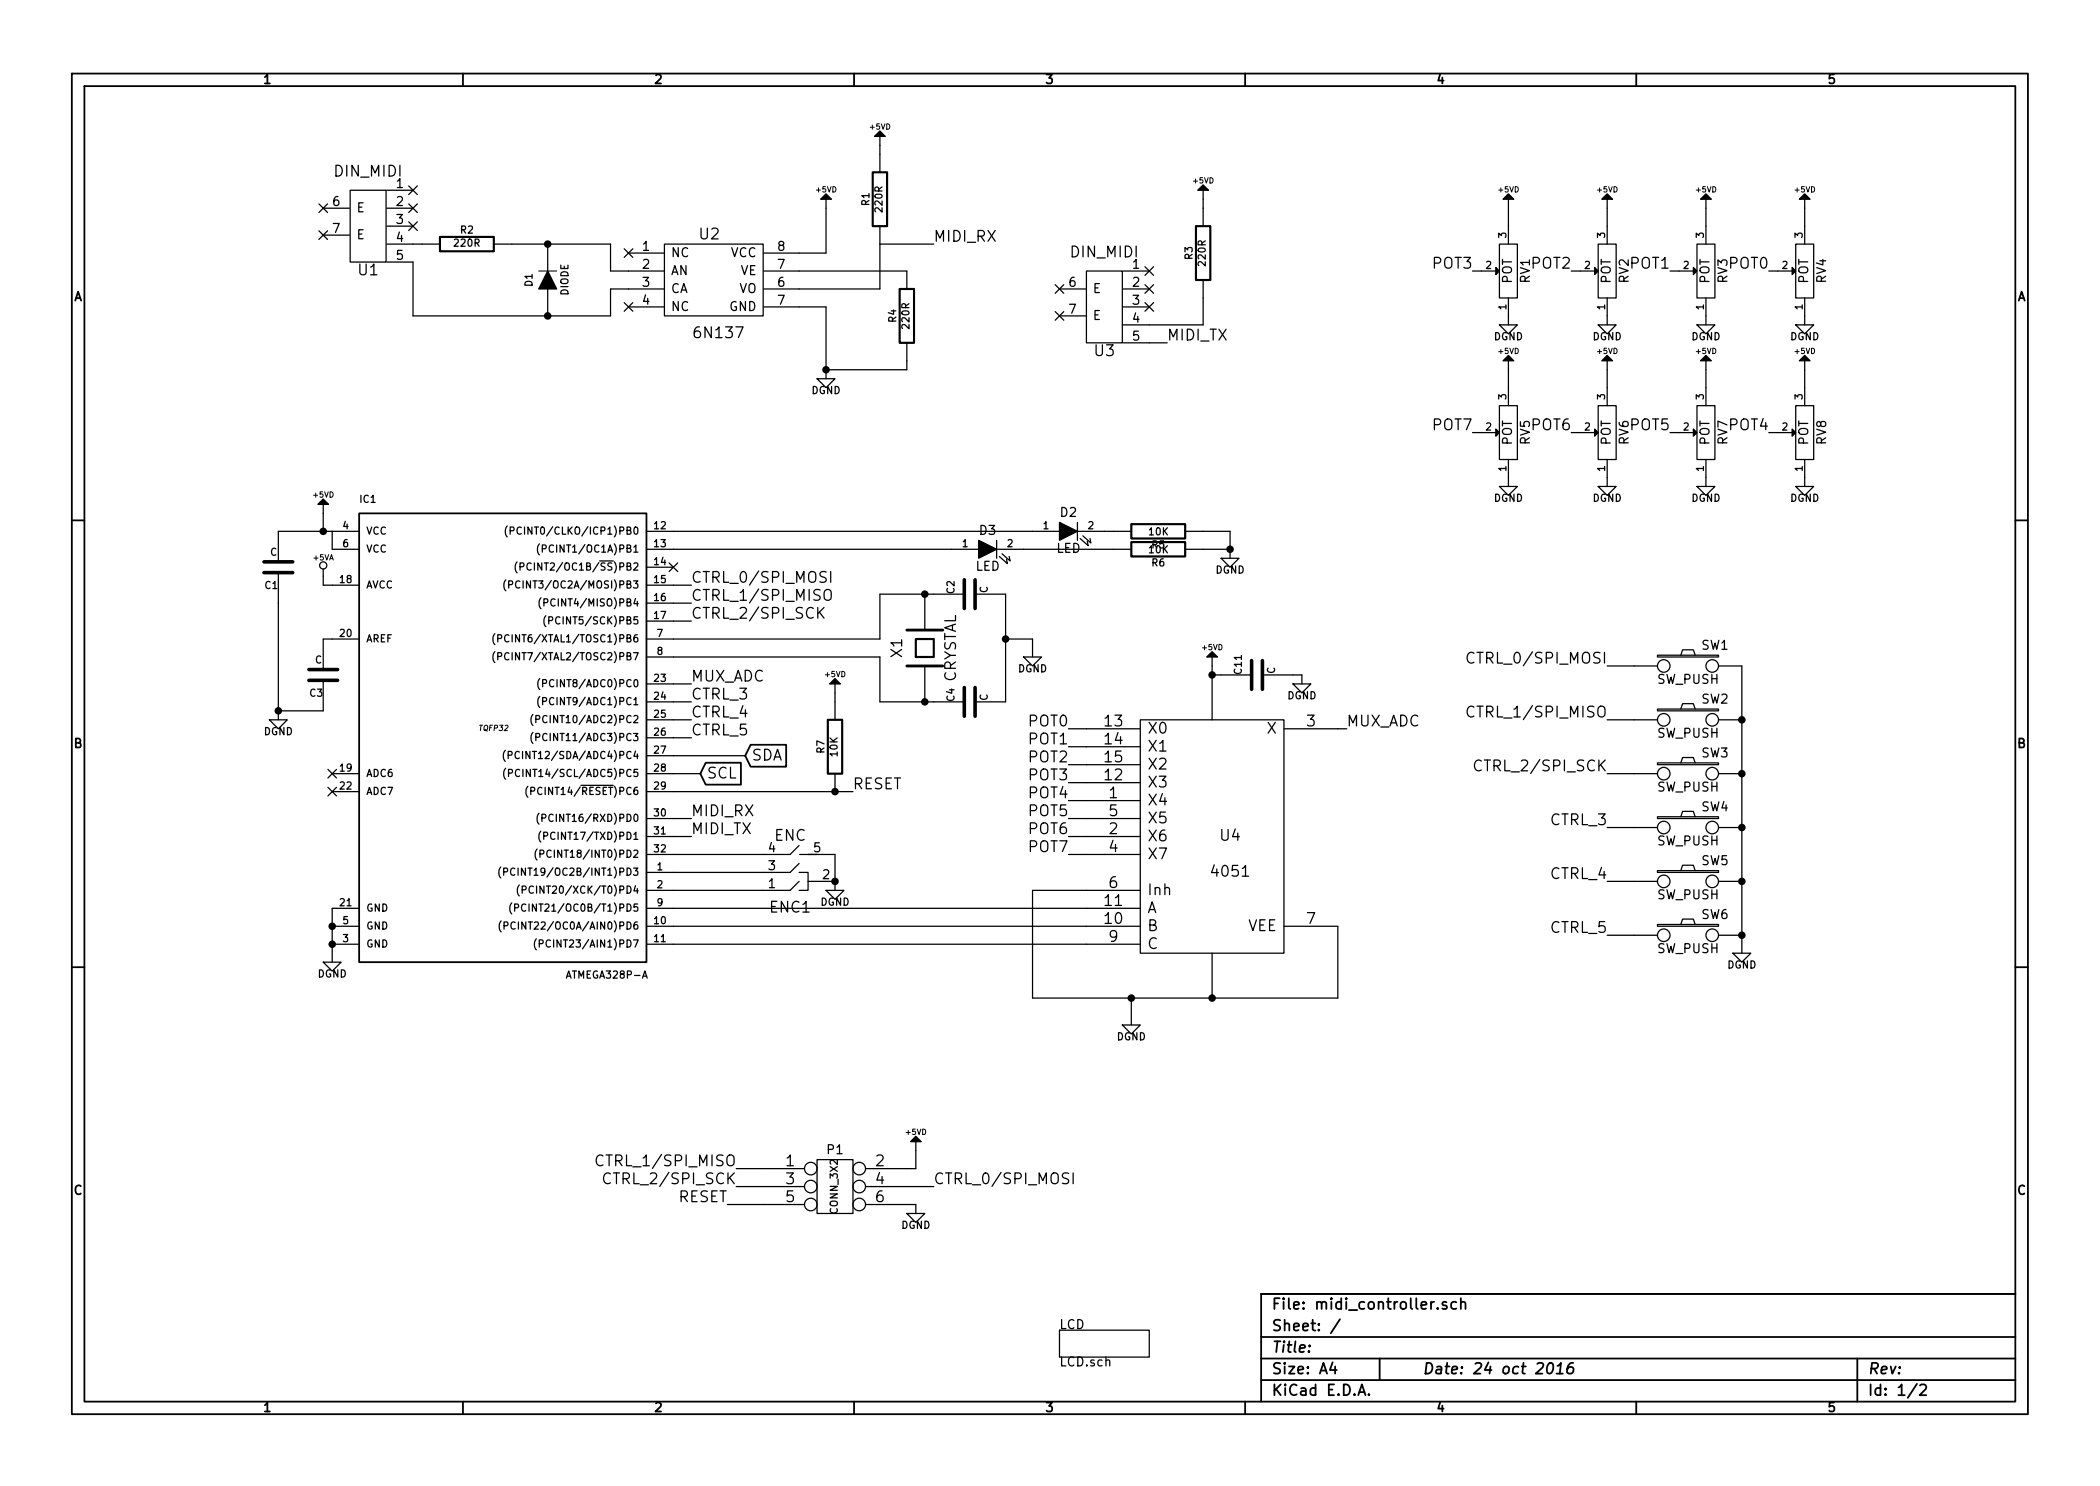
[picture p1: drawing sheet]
<svg xmlns="http://www.w3.org/2000/svg" width="297mm" height="210mm" viewBox="0 0 297 210" stroke-linecap="round" stroke-linejoin="round" font-family="sans-serif">
<g fill="none" stroke="#000" stroke-width=".25">
<path d="M10.2 10.4h276.6v189.7h-276.6zM11.9 12.2h273.2v186.1h-273.2zM65.5 10.4v1.8M120.8 10.4v1.8M176.1 10.4v1.8M231.4 10.4v1.8M10.2 73.6h1.7M50.8 72.6h40.6v63.5h-40.6zM285.1 73.6h1.7M99.8 107.9h5v3.1h-5l-.7-1.5zM106.2 105.4h5v3.1h-5l-.8-1.6zM10.2 136.8h1.7"/>
<path d="M285.1 136.8h1.7M65.5 198.3v1.8M120.8 198.3v1.8M176.1 198.3v1.8M178.4 189.2h106.7M178.4 195.3h106.7M178.4 192.2h106.7M185.2 190.4h.1l-.1 .1v-.1v.1M188.5 192.8l-.4 1h1M188.8 193.3v1.1M189.5 186.7l-1.3 1.9M192.1 197.4l.5-1.5 .5 1.5"/>
<path d="M192.3 197h.7M193.6 197.3h.1l-.1 .1-.1-.1h.1v.1M195.1 192.2v3.1M202.8 184.2l-.2 .1-.2 .2M203.4 185.1v.1l-.1-.1h.1v.1M204.6 184.3l-.4-.1-.2 .2 .1 .2 .5 .2 .1 .1-.1 .2-.1 .1-.5-.1M206 184.3a.48 .48 0 0 0-.7 0v.6a.48 .48 0 0 0 .7 .2M206.6 184.3a.38 .38 0 0 1 .7 .1v.8M206.6 183.7v1.5M219.1 192.9a.34 .34 0 0 1 .6 .2 .87 .87 0 0 1-.6 1.3l-.2-.1a1.13 1.13 0 0 1 .2-1.4zM220.2 194.4h.9M220.3 193.3l.5-.5-.2 1.6"/>
<path d="M222.5 192.8a.72 .72 0 0 0-.8 .7v.7a.52 .52 0 0 0 .8-.1v-.5a.49 .49 0 0 0-.8 .1M231.4 198.3v1.8M262.7 192.2v6.1M271.1 195.8l-1.3 2M271.6 196l.2-.1h.4l.2 .1 .1 .3-.1 .2-.9 .9h1M285.1 183.1h-106.7v15.2"/>
</g>
<g fill="none" stroke="#000" stroke-width=".18">
<path d="M124.5 19.3v5.1M45.1 32.7l1.2 1.2M45.1 28.8l1.2 1.3M45.7 29.5h3.7M45.7 33.3h3.7M46.3 32.7l-1.2 1.2M46.3 28.8l-1.2 1.3M49.5 26.9h5.1v10.2h-5.1zM54.7 37.1h3.7v7.6h28v-3.8h7.5M54.7 34.5h7.5M54.7 26.9h3.7M54.7 29.5h3.7"/>
<path d="M54.7 32h3.7M57.8 26.3l1.2 1.2M57.8 28.8l1.2 1.3M57.8 31.4l1.2 1.2M59 26.3l-1.2 1.2M59 28.8l-1.2 1.3M59 31.4l-1.2 1.2M69.8 34.5h16.6v3.8h7.5M77.5 34.5v3.8M88.3 35.2l1.2 1.2M88.9 35.8h5M89.5 35.2l-1.2 1.2"/>
<path d="M94 34.5h13.9v10.2h-13.9zM108 38.3h20.3v2.6M116.8 28.2v7.6h-8.8M124.5 32v8.9h-16.5M124.5 34.5h7.6M153.7 38.3h5v10.2h-5zM158.9 38.3h3.7M162 37.7l1.2 1.3M163.2 37.7l-1.2 1.3M170.2 26.9v5.1M170.2 39.6v6.4h-11.3M208.3 38.3h3.3"/>
<path d="M212.1 34.5h2.5v7.7h-2.5zM213.4 28.2v6.3M222.2 38.3h3.4M226.1 34.5h2.5v7.7h-2.5zM227.3 28.2v6.3M236.2 38.3h3.3M240 34.5h2.6v7.7h-2.6zM241.3 28.2v6.3M250.2 38.3h3.3M254 34.5h2.5v7.7h-2.5zM255.3 28.2v6.3M77.5 40.9v3.8"/>
<path d="M88.3 42.8l1.2 1.2M88.9 43.4h5M89.5 42.8l-1.2 1.2M108 43.4h8.8v10.2M115.6 53.6h2.5l-1.3 1.3zM128.3 48.5v3.8h-11.5M149.3 44.1l1.2 1.2M149.3 40.3l1.2 1.2M149.9 40.9h3.7M149.9 44.7h3.7M150.5 44.1l-1.2 1.2M150.5 40.3l-1.2 1.2"/>
<path d="M158.9 43.4h3.7M158.9 40.9h3.7M158.9 48.5h6.2M162 40.3l1.2 1.2M162 42.8l1.2 1.2M163.2 40.3l-1.2 1.2M163.2 42.8l-1.2 1.2M212.1 57.4h2.5v7.6h-2.5zM212.1 46h2.5l-1.2 1.2zM213.4 51v6.4M213.4 42.2v3.8M226.1 57.4h2.5v7.6h-2.5z"/>
<path d="M226.1 46h2.5l-1.3 1.2zM227.3 51v6.4M227.3 42.2v3.8M240 57.4h2.6v7.6h-2.6zM240 46h2.6l-1.3 1.2zM241.3 51v6.4M241.3 42.2v3.8M254 57.4h2.5v7.6h-2.5zM254 46h2.5l-1.2 1.2zM255.3 51v6.4M255.3 42.2v3.8M45.7 71.4v3.8"/>
<path d="M47 75.2v2.5h3.8M50.8 75.2h-11.4v4.3M71.8 74.4a1.2 1.2 0 0 0 0 1.6M72.2 75.1h.4l.1-.2-.1-.3h-.4v1M73.2 79.5a1.2 1.2 0 0 0 0 1.5M73.7 74.7a.4 .4 0 0 0-.5 0 .4 .4 0 0 0-.1 .5 .37 .37 0 0 0 .2 .3 .37 .37 0 0 0 .4 0M75.1 79.8a.4 .4 0 0 0-.5-.1 .4 .4 0 0 0-.1 .5 .37 .37 0 0 0 .2 .4 .37 .37 0 0 0 .4 0M76.3 77a1.2 1.2 0 0 0 0 1.5M76.7 77.6h.5l.1-.1-.1-.3-.5-.1v1M91.4 75.2h58.5M91.4 77.7h47M94.6 79.6l1.3 1.3"/>
<path d="M95.9 79.6l-1.3 1.3M141 76.4v2.6M141 77.7h19M141.4 78.7l1.1 1.1-.1-.7M141.7 78.4l1.2 1-.2-.7M152.4 75.2h7.6M152.4 73.9v2.5M152.8 76.2l1.1 1-.1-.6M153.2 75.8l1.1 1-.1-.6M167.6 75.2h6.4v3.8M167.6 77.7h6.4M172.7 79h2.6l-1.3 1.3z"/>
<path d="M208.3 61.2h3.3M212.1 68.8h2.5l-1.2 1.3zM213.4 65v3.8M222.2 61.2h3.4M226.1 68.8h2.5l-1.3 1.3zM227.3 65v3.8M236.2 61.2h3.3M240 68.8h2.6l-1.3 1.3zM241.3 65v3.8M250.2 61.2h3.3M254 68.8h2.5l-1.2 1.3zM255.3 65v3.8"/>
<path d="M39.4 81v20.8M45.7 80.5v2.3h5.1M45.7 96.3v4.3h-6.3M50.8 90.4h-5.1v4.3M70 89.7a1.2 1.2 0 0 0 0 1.5M70 92.2a1.2 1.2 0 0 0 0 1.5M70.4 90.3h.5l.1-.1-.1-.3-.5-.1v1M70.4 92.9l.5-.1 .1-.1-.1-.3-.5-.1v1.1M71.6 82a1.2 1.2 0 0 0 0 1.6M72 82.7h.4l.1-.2-.1-.3h-.4v1M73.5 82.3a.4 .4 0 0 0-.5 0 .4 .4 0 0 0-.1 .5 .37 .37 0 0 0 .2 .4 .37 .37 0 0 0 .4-.1M73.6 80.2l.4-.1 .1-.1-.1-.3-.4-.1v1.1"/>
<path d="M76.4 96a1.2 1.2 0 0 0 0 1.6M76.4 98.5a1.2 1.2 0 0 0 0 1.6M76.5 84.6a1.2 1.2 0 0 0 0 1.5M76.8 96.7l.4-.1 .1-.1-.1-.3h-.4v1M76.8 99.2h.4l.1-.1-.1-.4h-.4v1M76.9 85.3l.5-.1 .1-.1-.1-.3-.5-.1v1M77.2 87.1a1.2 1.2 0 0 0 0 1.6M77.6 87.8h.5l.1-.2-.1-.3h-.5v1M91.4 82.8h6.4M91.4 93h33.1v6.3h11.9M91.4 99.3h6.4M91.4 96.8h6.4"/>
<path d="M91.4 87.9h6.4M91.4 85.3h6.4M91.4 80.3h3.8M115.9 86.6l.7 .9M116.6 85.9l-.9 .9M116.6 83.6a.5 .5 0 0 1 .6-.2 .5 .5 0 0 1 .4 .5l-.1 .8a.53 .53 0 0 1-.6 .2 .53 .53 0 0 1-.3-.5zM116.9 80.9a.62 .62 0 0 0-.8 .1 .36 .36 0 0 0 .2 .6l.3 .1a.36 .36 0 0 1 .3 .3 .36 .36 0 0 1-.3 .4l-.6-.1M117.5 80.9v1.5M118.1 96.8v5M130.8 84.1v5M130.8 94.2v5.1M136.4 84.1h-11.9v6.3h-33.1"/>
<path d="M137.9 84.1h4.3v15.2h-4.3M142.2 90.4h3.8v2.6M144.8 93h2.5l-1.3 1.2zM171.4 93v8.8M171.4 95.5h5.6M178.6 95.5h5.5v1.3M182.9 96.8h2.5l-1.3 1.2zM208.5 92.5a.63 .63 0 0 0-.8-.1 .63 .63 0 0 0-.2 .8 .6 .6 0 0 0 .3 .6 .6 .6 0 0 0 .7-.1M227.3 94.2h7.1M234.4 92.7h8.7v.3h-8.7zM237.7 92.7l.3-.8h1.5l.3 .8M243.1 94.2h3.3v40.7"/>
<path d="M38.1 101.8h2.5l-1.2 1.3zM46.4 108.9l1.2 1.2M46.4 111.4l1.2 1.2M47 109.5h3.8M47 112h3.8M47.6 108.9l-1.2 1.2M47.6 111.4l-1.2 1.2M71.5 106.2a1.2 1.2 0 0 0 0 1.5M71.5 108.7a1.2 1.2 0 0 0 0 1.6M71.9 106.9l.5-.1v-.1v-.3l-.5-.1v1M71.9 109.4l.5-.1 .1-.1-.1-.3h-.5v1M73.5 106.4a.4 .4 0 0 0-.5 0 .4 .4 0 0 0-.2 .5 .37 .37 0 0 0 .2 .4 .37 .37 0 0 0 .5-.1"/>
<path d="M73.5 109a.4 .4 0 0 0-.5 0 .4 .4 0 0 0-.1 .4 .37 .37 0 0 0 .2 .4 .37 .37 0 0 0 .4 0M74.7 111.2a1.2 1.2 0 0 0 0 1.6M75.1 111.9h.5v-.1v-.4h-.5v1M75.4 101.1a1.2 1.2 0 0 0 0 1.5M75.4 103.6a1.2 1.2 0 0 0 0 1.6M75.8 101.8l.5-.1 .1-.1-.1-.3-.5-.1v1.1M75.8 104.3h.5l.1-.2-.1-.3h-.5v1M76.3 115.1a1.2 1.2 0 0 0 0 1.5M76.5 117.6a1.2 1.2 0 0 0 0 1.5M76.7 115.7h.4l.1-.1-.1-.3-.4-.1v1M76.9 118.3l.5-.1 .1-.1-.1-.3-.5-.1v1.1M82.2 111.1h4.5"/>
<path d="M91.4 118.4h6.4M91.4 115.8h6.4M91.4 109.5h7.7M91.4 112h29.2M91.4 106.9h14M91.4 101.8h6.4M91.4 104.4h6.4M113 119.6l-1.2 1.3h-1.3M118.1 109.5v2.5M151.1 113.3h10.2M151.1 118.4h10.2M151.1 103.1h10.2"/>
<path d="M151.1 115.8h10.2M151.1 110.7h10.2M151.1 105.7h10.2M151.1 108.2h10.2M161.3 101.8h20.3v33.1h-20.3zM181.6 103.1h8.9M208.5 100.1a.63 .63 0 0 0-.8 0 .63 .63 0 0 0-.2 .7 .6 .6 0 0 0 .3 .6 .6 .6 0 0 0 .7-.1M209.5 107.7a.63 .63 0 0 0-.7 0 .63 .63 0 0 0-.2 .7 .6 .6 0 0 0 .3 .6 .6 .6 0 0 0 .6-.1M227.3 109.5h7.1M227.3 101.8h7.1M227.3 117.1h7.1M234.4 100.3h8.7v.3h-8.7z"/>
<path d="M234.4 107.9h8.7v.3h-8.7zM234.4 115.6h8.7v.2h-8.7zM237.7 100.3l.3-.7h1.5l.3 .7M237.7 107.9l.3-.7h1.5l.3 .7M237.7 115.6l.3-.8h1.5l.3 .8M243.1 109.5h3.3M243.1 101.8h3.3M243.1 117.1h3.3M45.7 136.1h2.6l-1.3 1.3zM47 131.1h3.8M47 133.6h3.8M50.8 128.5h-3.8v7.6"/>
<path d="M70.8 122.7a1.2 1.2 0 0 0 0 1.5M70.9 130.3a1.2 1.2 0 0 0 0 1.5M71.2 123.4l.5-.1 .1-.1-.1-.3-.5-.1v1M71.3 131l.5-.1 .1-.1-.1-.3-.5-.1v1.1M72.4 127.8a1.2 1.2 0 0 0 0 1.5M72.8 128.4h.5l.1-.1-.1-.3-.5-.1v1M72.8 122.9a.4 .4 0 0 0-.5 0 .4 .4 0 0 0-.1 .5 .37 .37 0 0 0 .2 .4 .37 .37 0 0 0 .4-.1M72.9 130.6a.4 .4 0 0 0-.5-.1 .4 .4 0 0 0-.1 .5 .37 .37 0 0 0 .1 .4 .37 .37 0 0 0 .5 0M73.5 125.2a1.2 1.2 0 0 0 0 1.6M73.9 125.9h.4l.1-.2-.1-.3h-.4v1M74.4 128a.4 .4 0 0 0-.5 0 .4 .4 0 0 0-.1 .5 .37 .37 0 0 0 .1 .4 .37 .37 0 0 0 .5-.1M75.4 125.5a.4 .4 0 0 0-.5 0 .4 .4 0 0 0-.1 .5 .37 .37 0 0 0 .2 .3 .37 .37 0 0 0 .4 0"/>
<path d="M75.9 132.8a1.2 1.2 0 0 0 0 1.6M76 120.1a1.2 1.2 0 0 0 0 1.6M76.3 133.5h.5v-.2v-.3h-.5v1M76.4 120.8h.5v-.2v-.3h-.5v1M90.9 138.4l.3-1 .3 1M91.4 120.9h19M91.4 126h19M91.4 131.1h69.9M91.4 133.6h69.9M91.4 128.5h69.9M91.4 123.4h19M113 123.4h1.3v2.6h-1.3"/>
<path d="M113 124.7l-1.2 1.3h-1.3M113 122.2l-1.2 1.2h-1.3M113.1 120.9h5v5.1M114.3 120.9h1.3zM114.3 124.7h1.3M115.6 124.7h2.5M116.8 126h2.6l-1.3 1.2zM151.1 120.9h10.2M161.3 126h-15.3v15.2h43.2v-10.1h-7.6M171.4 134.9v6.3M227.3 124.7h7.1M227.3 132.3h7.1"/>
<path d="M234.4 123.2h8.7v.2h-8.7zM234.4 130.8h8.7v.3h-8.7zM237.7 123.2l.3-.8h1.5l.3 .8M237.7 130.8l.3-.8h1.5l.3 .8M243.1 124.7h3.3M243.1 132.3h3.3M245.1 134.9h2.5l-1.2 1.2zM158.7 145h2.6l-1.3 1.3zM160 141.2v3.8M85.3 163.6a.63 .63 0 0 0-.8 0 .63 .63 0 0 0-.2 .7 .6 .6 0 0 0 .3 .6 .6 .6 0 0 0 .7-.1M86.3 166.1a.63 .63 0 0 0-.7 0 .63 .63 0 0 0-.2 .7 .6 .6 0 0 0 .3 .6 .6 .6 0 0 0 .6 0M102.9 170.4h10.9"/>
<path d="M104.1 165.3h9.7M104.1 167.9h9.7M115.6 164.1h5v7.6h-5zM122.4 167.9h9.7M122.4 170.4h7.1v1.3M128.3 171.7h2.5l-1.3 1.3zM129.5 161.5v3.8h-7.1M151.2 166a.62 .62 0 0 0-.9 .1 .36 .36 0 0 0 .3 .6l.3 .1a.36 .36 0 0 1 .3 .3 .36 .36 0 0 1-.3 .4l-.6-.1M151.8 166v1.5M149.9 188.2h12.7v3.8h-12.7z"/>
<circle cx="45.7" cy="80" r=".51"/>
<circle cx="235.3" cy="94.2" r=".89"/>
<circle cx="242.2" cy="94.2" r=".89"/>
<circle cx="235.3" cy="117.1" r=".89"/>
<circle cx="235.3" cy="101.8" r=".89"/>
<circle cx="235.3" cy="109.5" r=".89"/>
<circle cx="242.2" cy="109.5" r=".89"/>
<circle cx="242.2" cy="117.1" r=".89"/>
<circle cx="242.2" cy="101.8" r=".89"/>
<circle cx="235.3" cy="132.3" r=".89"/>
<circle cx="235.3" cy="124.7" r=".89"/>
<circle cx="242.2" cy="132.3" r=".89"/>
<circle cx="242.2" cy="124.7" r=".89"/>
<circle cx="114.7" cy="165.3" r=".89"/>
<circle cx="114.7" cy="167.9" r=".89"/>
<circle cx="114.7" cy="170.4" r=".89"/>
<circle cx="121.5" cy="167.9" r=".89"/>
<circle cx="121.5" cy="170.4" r=".89"/>
<circle cx="121.5" cy="165.3" r=".89"/>
</g>
<g fill="#000" stroke="#000" stroke-width=".18">
<path d="M123.7 19.3l.8-.8 .7 .8zM116.1 28.2l.7-.8 .8 .8zM170.2 26.2l.7 .7h-1.5zM211.6 37.8l.5 .5-.5 .6zM212.6 28.2l.8-.8 .7 .8zM225.6 37.8l.5 .5-.5 .6zM227.3 27.4l.8 .8h-1.5zM239.5 37.8l.5 .5-.5 .6zM241.3 27.4l.8 .8h-1.6zM253.5 37.8l.5 .5-.5 .6zM255.3 27.4l.7 .8h-1.5zM77.5 38.3l1.2 2.6h-2.5z"/>
<path d="M212.6 51l.8-.7 .7 .7zM227.3 50.3l.8 .7h-1.5zM241.3 50.3l.8 .7h-1.6zM255.3 50.3l.7 .7h-1.5zM45 71.4l.7-.8 .8 .8zM138.4 76.4l2.6 1.3-2.6 1.3zM149.9 73.9l2.5 1.3-2.5 1.2zM211.6 60.7l.5 .5-.5 .5zM225.6 60.7l.5 .5-.5 .5zM239.5 60.7l.5 .5-.5 .5zM253.5 60.7l.5 .5-.5 .5zM118.1 96l.8 .8h-1.6z"/>
<path d="M171.4 92.2l.8 .8h-1.5zM129.5 160.8l.8 .7h-1.5z"/>
</g>
<g fill="#000" stroke="#000" stroke-width=".25">
<circle cx="77.5" cy="34.5" r=".41"/>
<circle cx="77.5" cy="44.7" r=".41"/>
<circle cx="116.8" cy="52.3" r=".41"/>
<circle cx="45.7" cy="75.2" r=".41"/>
<circle cx="174" cy="77.7" r=".41"/>
<circle cx="130.8" cy="84.1" r=".41"/>
<circle cx="130.8" cy="99.3" r=".41"/>
<circle cx="142.2" cy="90.4" r=".41"/>
<circle cx="171.4" cy="95.5" r=".41"/>
<circle cx="39.4" cy="100.6" r=".41"/>
<circle cx="118.1" cy="112" r=".41"/>
<circle cx="246.4" cy="117.1" r=".41"/>
<circle cx="246.4" cy="101.8" r=".41"/>
<circle cx="246.4" cy="109.5" r=".41"/>
<circle cx="47" cy="131.1" r=".41"/>
<circle cx="47" cy="133.6" r=".41"/>
<circle cx="118.1" cy="124.7" r=".41"/>
<circle cx="246.4" cy="132.3" r=".41"/>
<circle cx="246.4" cy="124.7" r=".41"/>
<circle cx="160" cy="141.2" r=".41"/>
<circle cx="171.4" cy="141.2" r=".41"/>
</g>
<path d="M128.3 94.2h5M128.3 89.1h5" fill="none" stroke="#000" stroke-width=".41"/>
<path d="M62.2 33.5h7.6v2.1h-7.6zM123.4 24.4h2.1v7.6h-2.1zM169.2 32h2v7.6h-2zM127.3 40.9h2v7.6h-2zM160 76.7h7.6v2h-7.6zM160 74.2h7.6v2h-7.6zM129.5 90.4h2.6v2.6h-2.6zM117.1 101.8h2v7.7h-2z" fill="none" stroke="#000" stroke-width=".3"/>
<path d="M37.3 79.5h4.1M37.3 81h4.1M43.7 94.7h4.1M43.7 96.3h4.1M136.4 82v4.1M136.4 97.3v4M137.9 82v4.1M137.9 97.3v4M177 93.5v4M178.6 93.5v4" fill="none" stroke="#000" stroke-width=".51"/>
<path d="M76.2 38.3h2.5" fill="none" stroke="#000" stroke-width=".15"/>
<g font-size="2.1">
<text x="47.4" y="25.1">DIN_MIDI</text>
<text x="99" y="34">U2</text>
<text x="132.1" y="34.3">MIDI_RX</text>
<text x="50.7" y="39">U1</text>
<text x="151.5" y="36.5">DIN_MIDI</text>
<text x="202.7" y="38.1">POT3</text>
<text x="216.7" y="38.1">POT2</text>
<text x="230.7" y="38.1">POT1</text>
<text x="244.7" y="38.1">POT0</text>
<text x="98.5" y="47.9">6N137</text>
<text x="154.9" y="50.5">U3</text>
<text x="165.1" y="48.3">MIDI_TX</text>
<text x="202.7" y="61">POT7</text>
<text x="216.7" y="61">POT6</text>
<text x="230.7" y="61">POT5</text>
<text x="244.7" y="61">POT4</text>
<text x="97.8" y="82.5">CTRL_0/SPI_MOSI</text>
<text x="97.8" y="87.6">CTRL_2/SPI_SCK</text>
<text x="97.8" y="85.1">CTRL_1/SPI_MISO</text>
<text x="127.7" y="93" transform="rotate(-90 127.7 93)">X1</text>
<text x="208.7" y="94">CTRL_0/SPI_MOSI</text>
<text x="97.8" y="96.5">MUX_ADC</text>
<text x="97.8" y="101.6">CTRL_4</text>
<text x="97.8" y="99.1">CTRL_3</text>
<text x="135.3" y="96.7" transform="rotate(-90 135.3 96.7)">CRYSTAL</text>
<text x="208.7" y="101.6">CTRL_1/SPI_MISO</text>
<text x="97.8" y="104.1">CTRL_5</text>
<text x="106.3" y="107.7">SDA</text>
<text x="145.6" y="102.9">POT0</text>
<text x="145.6" y="105.4">POT1</text>
<text x="145.6" y="107.9">POT2</text>
<text x="156.3" y="102.9">13</text>
<text x="156.3" y="105.4">14</text>
<text x="156.3" y="107.9">15</text>
<text x="162.3" y="103.9">X0</text>
<text x="162.3" y="106.4">X1</text>
<text x="179.2" y="103.9">X</text>
<text x="184.8" y="102.9">3</text>
<text x="190.5" y="102.9">MUX_ADC</text>
<text x="100" y="110.2">SCL</text>
<text x="120.6" y="111.8">RESET</text>
<text x="145.6" y="110.5">POT3</text>
<text x="145.6" y="113">POT4</text>
<text x="156.3" y="110.5">12</text>
<text x="156.9" y="113">1</text>
<text x="162.3" y="111.5">X3</text>
<text x="162.3" y="109">X2</text>
<text x="209.6" y="109.2">CTRL_2/SPI_SCK</text>
<text x="97.8" y="115.6">MIDI_RX</text>
<text x="97.8" y="118.1">MIDI_TX</text>
<text x="109.5" y="119">ENC</text>
<text x="145.6" y="115.6">POT5</text>
<text x="145.6" y="118.1">POT6</text>
<text x="156.9" y="118.1">2</text>
<text x="156.9" y="115.6">5</text>
<text x="162.3" y="114">X4</text>
<text x="162.3" y="119.1">X6</text>
<text x="162.3" y="116.6">X5</text>
<text x="172.6" y="119">U4</text>
<text x="219.3" y="116.8">CTRL_3</text>
<text x="145.6" y="120.6">POT7</text>
<text x="156.9" y="120.6">4</text>
<text x="156.9" y="125.7">6</text>
<text x="162.3" y="121.7">X7</text>
<text x="171.6" y="124.1">4051</text>
<text x="219.3" y="124.5">CTRL_4</text>
<text x="108.9" y="129.2">ENC1</text>
<text x="156.3" y="130.8">10</text>
<text x="156.3" y="128.3">11</text>
<text x="162.3" y="126.7">Inh</text>
<text x="162.3" y="131.8">B</text>
<text x="162.3" y="129.3">A</text>
<text x="176.4" y="131.8">VEE</text>
<text x="184.8" y="130.8">7</text>
<text x="156.9" y="133.3">9</text>
<text x="162.3" y="134.4">C</text>
<text x="219.3" y="132.1">CTRL_5</text>
<text x="85.5" y="165.1">CTRL_1/SPI_MISO</text>
<text x="86.4" y="167.6">CTRL_2/SPI_SCK</text>
<text x="111.2" y="165.1">1</text>
<text x="111.2" y="167.6">3</text>
<text x="123.9" y="165.1">2</text>
<text x="123.9" y="167.6">4</text>
<text x="132.1" y="167.6">CTRL_0/SPI_MOSI</text>
<text x="95.8" y="170.2">RESET</text>
<text x="111.2" y="170.2">5</text>
<text x="123.9" y="170.2">6</text>
<text x="179.9" y="185.4">File: midi_controller.sch</text>
<text x="179.9" y="191.5">Title:</text>
<text x="179.9" y="188.4">Sheet: /</text>
<text x="179.9" y="197.6">KiCad E.D.A.</text>
<text x="179.9" y="194.5">Size: A4</text>
<text x="201.2" y="194.5">Date: 24 oct 2016</text>
<text x="264.2" y="194.5">Rev:</text>
<text x="264.2" y="197.6">Id: 1/2</text>
</g>
<g font-size="1.8">
<text x="37.3" y="11.9">1</text>
<text x="92.7" y="11.9">2</text>
<text x="148" y="11.9">3</text>
<text x="203.3" y="11.9">4</text>
<text x="258.6" y="11.9">5</text>
<text x="47.1" y="29.2">6</text>
<text x="56.1" y="26.7">1</text>
<text x="56.1" y="29.2">2</text>
<text x="47.1" y="33">7</text>
<text x="50.4" y="30.1">E</text>
<text x="50.4" y="33.9">E</text>
<text x="56.1" y="31.7">3</text>
<text x="56.1" y="34.3">4</text>
<text x="90.9" y="35.6">1</text>
<text x="110" y="35.6">8</text>
<text x="56.1" y="36.8">5</text>
<text x="90.9" y="38.1">2</text>
<text x="90.9" y="40.6">3</text>
<text x="94.9" y="36.4">NC</text>
<text x="94.9" y="39">AN</text>
<text x="94.9" y="41.5">CA</text>
<text x="103.3" y="36.4">VCC</text>
<text x="104.4" y="41.5">VO</text>
<text x="104.6" y="39">VE</text>
<text x="110" y="40.6">6</text>
<text x="110" y="38.1">7</text>
<text x="151.2" y="40.6">6</text>
<text x="154.6" y="41.5">E</text>
<text x="160.2" y="38.1">1</text>
<text x="160.2" y="40.6">2</text>
<text x="213.9" y="40.2" transform="rotate(-90 213.9 40.2)">POT</text>
<text x="216.5" y="40" transform="rotate(-90 216.5 40)">RV1</text>
<text x="227.9" y="40.2" transform="rotate(-90 227.9 40.2)">POT</text>
<text x="230.4" y="40" transform="rotate(-90 230.4 40)">RV2</text>
<text x="241.9" y="40.2" transform="rotate(-90 241.9 40.2)">POT</text>
<text x="244.4" y="40" transform="rotate(-90 244.4 40)">RV3</text>
<text x="255.8" y="40.2" transform="rotate(-90 255.8 40.2)">POT</text>
<text x="258.4" y="40" transform="rotate(-90 258.4 40)">RV4</text>
<text x="10.4" y="42.7">A</text>
<text x="90.9" y="43.2">4</text>
<text x="94.9" y="44.1">NC</text>
<text x="103.1" y="44.1">GND</text>
<text x="110" y="43.2">7</text>
<text x="151.2" y="44.4">7</text>
<text x="154.6" y="45.3">E</text>
<text x="160.2" y="43.2">3</text>
<text x="160.2" y="45.7">4</text>
<text x="285.3" y="42.7">A</text>
<text x="160.2" y="48.3">5</text>
<text x="213.9" y="63" transform="rotate(-90 213.9 63)">POT</text>
<text x="216.5" y="62.9" transform="rotate(-90 216.5 62.9)">RV5</text>
<text x="227.9" y="63" transform="rotate(-90 227.9 63)">POT</text>
<text x="230.4" y="62.9" transform="rotate(-90 230.4 62.9)">RV6</text>
<text x="241.9" y="63" transform="rotate(-90 241.9 63)">POT</text>
<text x="244.4" y="62.9" transform="rotate(-90 244.4 62.9)">RV7</text>
<text x="255.8" y="63" transform="rotate(-90 255.8 63)">POT</text>
<text x="258.4" y="62.9" transform="rotate(-90 258.4 62.9)">RV8</text>
<text x="138.6" y="75.7">D3</text>
<text x="150" y="73.2">D2</text>
<text x="137.9" y="80.8">LED</text>
<text x="149.4" y="78.3">LED</text>
<text x="240.7" y="92">SW1</text>
<text x="234.4" y="96.8">SW_PUSH</text>
<text x="240.7" y="99.6">SW2</text>
<text x="10.4" y="105.9">B</text>
<text x="234.4" y="104.4">SW_PUSH</text>
<text x="240.7" y="107.2">SW3</text>
<text x="285.3" y="105.9">B</text>
<text x="234.4" y="112.1">SW_PUSH</text>
<text x="234.4" y="119.7">SW_PUSH</text>
<text x="240.7" y="114.9">SW4</text>
<text x="108.7" y="125.7">1</text>
<text x="108.7" y="123.2">3</text>
<text x="108.7" y="120.6">4</text>
<text x="115.1" y="120.6">5</text>
<text x="116.4" y="124.5">2</text>
<text x="240.7" y="122.5">SW5</text>
<text x="234.4" y="127.3">SW_PUSH</text>
<text x="240.7" y="130.1">SW6</text>
<text x="234.4" y="134.9">SW_PUSH</text>
<text x="117" y="163.4">P1</text>
<text x="10.4" y="169.1">C</text>
<text x="285.3" y="169.1">C</text>
<text x="149.9" y="188.1">LCD</text>
<text x="149.9" y="193.4">LCD.sch</text>
<text x="37.3" y="199.8">1</text>
<text x="92.7" y="199.8">2</text>
<text x="148" y="199.8">3</text>
<text x="203.3" y="199.8">4</text>
<text x="258.6" y="199.8">5</text>
</g>
<g font-size="1.4">
<text x="123" y="29.1" transform="rotate(-90 123 29.1)">R1</text>
<text x="124.9" y="29.9" transform="rotate(-90 124.9 29.9)">220R</text>
<text x="64.3" y="34.9">220R</text>
<text x="65.2" y="33.1">R2</text>
<text x="213.1" y="33.6" transform="rotate(-90 213.1 33.6)">3</text>
<text x="227.1" y="33.6" transform="rotate(-90 227.1 33.6)">3</text>
<text x="241" y="33.6" transform="rotate(-90 241 33.6)">3</text>
<text x="255" y="33.6" transform="rotate(-90 255 33.6)">3</text>
<text x="75.4" y="40.5" transform="rotate(-90 75.4 40.5)">D1</text>
<text x="80.4" y="41.8" transform="rotate(-90 80.4 41.8)">DIODE</text>
<text x="168.7" y="36.7" transform="rotate(-90 168.7 36.7)">R3</text>
<text x="170.6" y="37.5" transform="rotate(-90 170.6 37.5)">220R</text>
<text x="210.2" y="38.1">2</text>
<text x="224.2" y="38.1">2</text>
<text x="238.1" y="38.1">2</text>
<text x="252.1" y="38.1">2</text>
<text x="126.8" y="45.6" transform="rotate(-90 126.8 45.6)">R4</text>
<text x="128.7" y="46.4" transform="rotate(-90 128.7 46.4)">220R</text>
<text x="213.1" y="43.8" transform="rotate(-90 213.1 43.8)">1</text>
<text x="227.1" y="43.8" transform="rotate(-90 227.1 43.8)">1</text>
<text x="241" y="43.8" transform="rotate(-90 241 43.8)">1</text>
<text x="255" y="43.8" transform="rotate(-90 255 43.8)">1</text>
<text x="211.3" y="48.2">DGND</text>
<text x="225.2" y="48.2">DGND</text>
<text x="239.2" y="48.2">DGND</text>
<text x="253.2" y="48.2">DGND</text>
<text x="114.8" y="55.8">DGND</text>
<text x="213.1" y="56.5" transform="rotate(-90 213.1 56.5)">3</text>
<text x="227.1" y="56.5" transform="rotate(-90 227.1 56.5)">3</text>
<text x="241" y="56.5" transform="rotate(-90 241 56.5)">3</text>
<text x="255" y="56.5" transform="rotate(-90 255 56.5)">3</text>
<text x="210.2" y="61">2</text>
<text x="224.2" y="61">2</text>
<text x="238.1" y="61">2</text>
<text x="252.1" y="61">2</text>
<text x="50.9" y="71.2">IC1</text>
<text x="211.3" y="71">DGND</text>
<text x="213.1" y="66.7" transform="rotate(-90 213.1 66.7)">1</text>
<text x="225.2" y="71">DGND</text>
<text x="227.1" y="66.7" transform="rotate(-90 227.1 66.7)">1</text>
<text x="239.2" y="71">DGND</text>
<text x="241" y="66.7" transform="rotate(-90 241 66.7)">1</text>
<text x="253.2" y="71">DGND</text>
<text x="255" y="66.7" transform="rotate(-90 255 66.7)">1</text>
<text x="48.5" y="74.9">4</text>
<text x="48.5" y="77.5">6</text>
<text x="51.8" y="75.7">VCC</text>
<text x="73.8" y="75.7">(PCINT0/CLKO/ICP1)PB0</text>
<text x="92.6" y="74.9">12</text>
<text x="92.6" y="77.5">13</text>
<text x="136.1" y="77.5">1</text>
<text x="142.5" y="77.5">2</text>
<text x="147.6" y="74.9">1</text>
<text x="153.9" y="74.9">2</text>
<text x="162.6" y="75.8">10K</text>
<text x="162.9" y="77.6">R5</text>
<text x="37.5" y="83.4">C1</text>
<text x="38.2" y="78.7">C</text>
<text x="48.1" y="82.5">18</text>
<text x="51.8" y="78.2">VCC</text>
<text x="51.8" y="83.3">AVCC</text>
<text x="73.4" y="83.3">(PCINT3/OC2A/MOSI)PB3</text>
<text x="75.1" y="80.8">(PCINT2/OC1B/SS)PB2</text>
<text x="77.4" y="78.2">(PCINT1/OC1A)PB1</text>
<text x="92.6" y="80">14</text>
<text x="92.6" y="82.5">15</text>
<text x="135.1" y="84" transform="rotate(-90 135.1 84)">C2</text>
<text x="139.8" y="83.9" transform="rotate(-90 139.8 83.9)">C</text>
<text x="162.6" y="78.3">10K</text>
<text x="162.9" y="80.2">R6</text>
<text x="171.9" y="81.2">DGND</text>
<text x="77.7" y="85.8">(PCINT4/MISO)PB4</text>
<text x="78.3" y="88.4">(PCINT5/SCK)PB5</text>
<text x="92.6" y="85.1">16</text>
<text x="92.6" y="87.6">17</text>
<text x="44.6" y="93.9">C</text>
<text x="48.1" y="90.2">20</text>
<text x="51.8" y="90.9">AREF</text>
<text x="71.7" y="90.9">(PCINT6/XTAL1/TOSC1)PB6</text>
<text x="71.7" y="93.5">(PCINT7/XTAL2/TOSC2)PB7</text>
<text x="93" y="90.2">7</text>
<text x="93" y="92.7">8</text>
<text x="144" y="95.2">DGND</text>
<text x="175.7" y="95.3" transform="rotate(-90 175.7 95.3)">C11</text>
<text x="180.4" y="95.3" transform="rotate(-90 180.4 95.3)">C</text>
<text x="43.8" y="98.6">C3</text>
<text x="77.4" y="97.3">(PCINT8/ADC0)PC0</text>
<text x="77.4" y="99.8">(PCINT9/ADC1)PC1</text>
<text x="92.6" y="96.5">23</text>
<text x="92.6" y="99.1">24</text>
<text x="92.6" y="101.6">25</text>
<text x="135.1" y="99.2" transform="rotate(-90 135.1 99.2)">C4</text>
<text x="139.8" y="99.2" transform="rotate(-90 139.8 99.2)">C</text>
<text x="182.1" y="99">DGND</text>
<text x="37.3" y="104.1">DGND</text>
<text x="73.3" y="107.4">(PCINT12/SDA/ADC4)PC4</text>
<text x="76.7" y="102.4">(PCINT10/ADC2)PC2</text>
<text x="76.7" y="104.9">(PCINT11/ADC3)PC3</text>
<text x="92.6" y="104.1">26</text>
<text x="92.6" y="106.7">27</text>
<text x="116.7" y="106.5" transform="rotate(-90 116.7 106.5)">R7</text>
<text x="118.5" y="107" transform="rotate(-90 118.5 107)">10K</text>
<text x="48.1" y="111.8">22</text>
<text x="48.1" y="109.2">19</text>
<text x="51.8" y="112.5">ADC7</text>
<text x="51.8" y="110">ADC6</text>
<text x="73.4" y="110">(PCINT14/SCL/ADC5)PC5</text>
<text x="75.8" y="112.5">(PCINT14/RESET)PC6</text>
<text x="92.6" y="109.2">28</text>
<text x="92.6" y="111.8">29</text>
<text x="77.5" y="116.3">(PCINT16/RXD)PD0</text>
<text x="77.7" y="118.9">(PCINT17/TXD)PD1</text>
<text x="92.6" y="115.6">30</text>
<text x="92.6" y="118.1">31</text>
<text x="73.1" y="123.9">(PCINT19/OC2B/INT1)PD3</text>
<text x="77.4" y="121.4">(PCINT18/INT0)PD2</text>
<text x="92.6" y="120.6">32</text>
<text x="93" y="123.2">1</text>
<text x="93" y="125.7">2</text>
<text x="48.1" y="128.3">21</text>
<text x="48.5" y="130.8">5</text>
<text x="51.8" y="131.6">GND</text>
<text x="51.8" y="129">GND</text>
<text x="73" y="131.6">(PCINT22/OC0A/AIN0)PD6</text>
<text x="74.5" y="129">(PCINT21/OC0B/T1)PD5</text>
<text x="75.5" y="126.5">(PCINT20/XCK/T0)PD4</text>
<text x="92.6" y="130.8">10</text>
<text x="93" y="128.3">9</text>
<text x="116" y="128.2">DGND</text>
<text x="48.5" y="133.3">3</text>
<text x="51.8" y="134.1">GND</text>
<text x="77.3" y="134.1">(PCINT23/AIN1)PD7</text>
<text x="92.6" y="133.3">11</text>
<text x="244.3" y="137.1">DGND</text>
<text x="44.9" y="138.3">DGND</text>
<text x="80.4" y="138.5">ATMEGA328P-A</text>
<text x="157.9" y="147.2">DGND</text>
<text x="118.5" y="171.6" transform="rotate(-90 118.5 171.6)">CONN_3X2</text>
<text x="127.5" y="173.9">DGND</text>
</g>
<g font-size="1.1">
<text x="123.1" y="18.4">+5VD</text>
<text x="115.5" y="27.2">+5VD</text>
<text x="168.8" y="26">+5VD</text>
<text x="212" y="27.2">+5VD</text>
<text x="226" y="27.2">+5VD</text>
<text x="240" y="27.2">+5VD</text>
<text x="253.9" y="27.2">+5VD</text>
<text x="212" y="50.1">+5VD</text>
<text x="226" y="50.1">+5VD</text>
<text x="240" y="50.1">+5VD</text>
<text x="253.9" y="50.1">+5VD</text>
<text x="44.4" y="70.4">+5VD</text>
<text x="44.4" y="79.3">+5VA</text>
<text x="116.8" y="95.8">+5VD</text>
<text x="170.1" y="92">+5VD</text>
<text x="67.8" y="103.4">TQFP32</text>
<text x="128.2" y="160.6">+5VD</text>
</g>
</svg>
